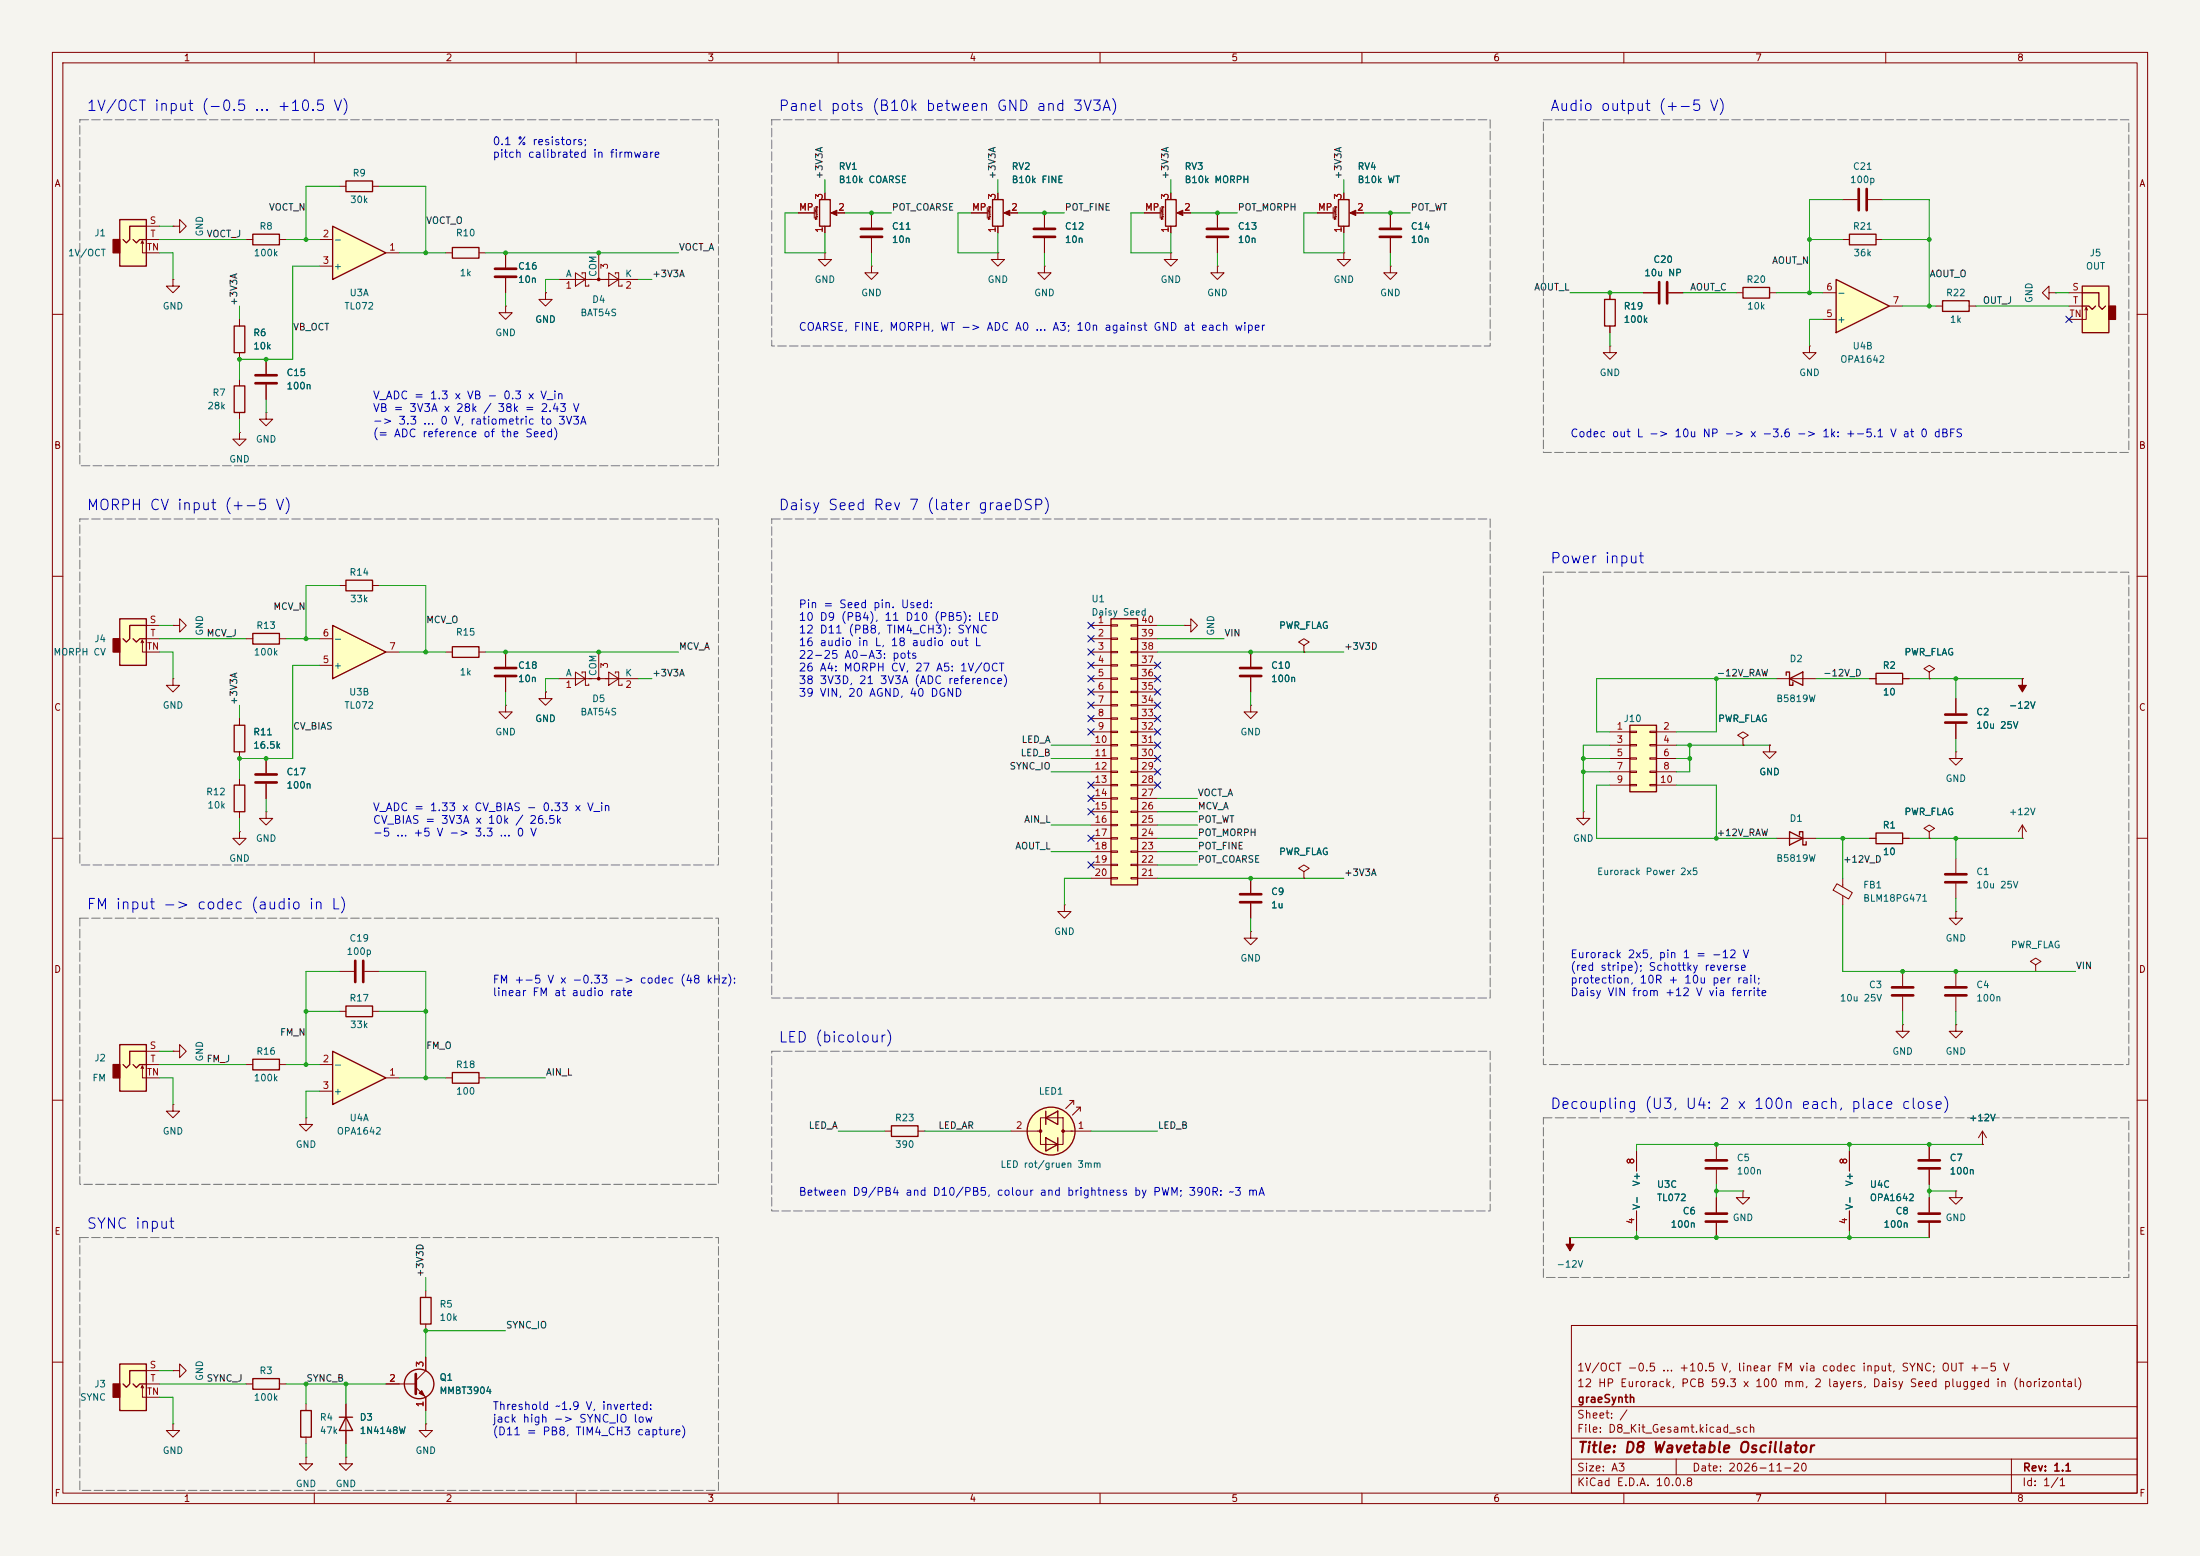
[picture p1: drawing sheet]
<svg xmlns="http://www.w3.org/2000/svg" width="420mm" height="297mm" viewBox="0 0 420 297" stroke-linecap="round" stroke-linejoin="round" font-family="sans-serif">
<path d="M0 0h420v297h-420z" fill="#f5f4ef" stroke="#f5f4ef" stroke-width=".19"/>
<g fill="none" stroke="#840000" stroke-width=".19">
<path d="M10 10h400v277h-400zM12 12h396v273h-396zM60 10v2M110 10v2M160 10v2M210 10v2M260 10v2M310 10v2M360 10v2M85.1 48.3h1.3M91.4 48.3h1.3M313.7 55.9h2.8"/>
<path d="M318.5 55.9h2.8M10 60h2M345.4 66v1.3h1.3l-1.3 1.3-1.2-1.3h1.2M345.4 66h.1M408 60h2M10 110h2M408 110h2M33 129.5v1.3h1.3l-1.3 1.3-1.3-1.3h1.3M33 129.5h.1M10 160h2M408 160h2M10 210h2"/>
<path d="M408 210h2M300 253h108v32h-108zM10 260h2M300 278.5h108M300 274.5h108M300 268.5h108M320 278.5v3M384 278.5v6.5M408 260h2M60 285v2M110 285v2M160 285v2"/>
<path d="M210 285v2M260 285v2M300 281.5h108M310 285v2M360 285v2"/>
</g>
<path d="M316.7 53.8v4.1M318.3 53.8v4.1" fill="none" stroke="#840000" stroke-width=".51"/>
<path d="M86.4 47.2h5v2.1h-5z" fill="none" stroke="#840000" stroke-width=".25"/>
<path d="M63.5 43.2l10.2 5.1-10.2 5z" fill="#ffffc2"/>
<path d="M66 34.5h5.1v2.1h-5.1zM48.3 44.7h5v2h-5zM63.5 43.2l10.2 5.1-10.2 5zM306.3 57.2h2.1v5h-2.1zM44.7 62.2h2v5.1h-2z" fill="none" stroke="#840000" stroke-width=".25"/>
<g fill="none" stroke="#840000" stroke-width=".19">
<path d="M64.8 35.6h1.2M71.1 35.6h1.3M47 45.7h1.3M53.3 45.7h1.3M61 45.7h2.5M61 50.8h2.5M73.7 48.3h2.5M106.7 53.3h15.2M109.9 52.1l1.9 1.2-1.9 1.3zM111.1 52.3v-.2h.7v2.5h.6v-.2M114.3 48.3v5M116.2 52.1l1.9 1.2-1.9 1.3z"/>
<path d="M117.5 52.3v-.2h.6v2.5h.6v-.2M307.3 55.9v1.3M45.7 61v1.2M45.7 67.3v1.3M50.8 78.7v1.3h1.3l-1.3 1.3-1.3-1.3h1.3M50.8 78.7h.1M50.8 68.6v2.8M50.8 73.4v2.8M307.3 62.2v1.3M238.8 134.6v1.3h1.2l-1.2 1.3-1.3-1.3h1.3M238.8 134.6h.1"/>
</g>
<path d="M48.8 71.6h4M48.8 73.2h4" fill="none" stroke="#840000" stroke-width=".51"/>
<circle cx="114.3" cy="53.3" r=".25" fill="#840000" stroke="#840000" stroke-width=".19"/>
<path d="M22.9 41.9h5v8.9h-5z" fill="#ffffc2"/>
<path d="M21.6 45.7h1.3v2.6h-1.3z" fill="#840000" stroke="#840000" stroke-width=".25"/>
<path d="M156.5 38.1h2v5.1h-2zM189.5 38.1h2v5.1h-2zM22.9 41.9h5v8.9h-5zM25.4 45.7l.6 .7 .7-.7h1.2M27.9 43.2h-3.1v2.5l-.7 .7-.6-.7M44.7 73.7h2v5h-2z" fill="none" stroke="#840000" stroke-width=".25"/>
<g fill="none" stroke="#840000" stroke-width=".19">
<path d="M155.4 39.6v2.1M157.5 36.8v1.3M188.5 39.6v2.1M190.5 36.8v1.3M26.9 46.5l.3-.5v2.3h3.3M27.2 46l.2 .5M27.9 43.2h2.6M27.9 45.7h2.6M33 43.2h1.3v-1.3l1.3 1.3-1.3 1.3v-1.3M33 43.2h.1M33 53.3v1.3h1.3l-1.3 1.3-1.3-1.3h1.3M33 53.3h.1"/>
<path d="M96.5 58.4v1.3h1.3l-1.3 1.3-1.3-1.3h1.3M96.5 58.4h.1M96.5 48.3v2.8M96.5 53.1v2.8M104.1 55.9v1.3h1.3l-1.3 1.2-1.2-1.2h1.2M104.1 55.9h.1M152.4 40.6h3M157.5 43.2v1.3M159 40.6h2.3M185.4 40.6h3.1M190.5 43.2v1.3M192 40.6h2.3"/>
<path d="M199.4 40.6v2.8M199.4 45.5v2.8M45.7 72.4v1.3M45.7 78.7v1.3M45.7 82.6v1.2h1.3l-1.3 1.3-1.3-1.3h1.3M45.7 82.6h.1"/>
</g>
<path d="M94.5 51.3h4.1M94.5 52.8h4.1M197.4 43.7h4M197.4 45.2h4" fill="none" stroke="#840000" stroke-width=".51"/>
<g fill="#840000" stroke="#840000" stroke-width=".19">
<path d="M158.6 40.6l1.2-.5v1z"/>
<path d="M191.6 40.6l1.2-.5v1z"/>
</g>
<circle cx="200.7" cy="215.9" r="4.6" fill="#ffffc2"/>
<path d="M193 215.9h5.6M198.6 213.4h4.3v5h-4.3zM204.5 215.9h3.8" fill="none" stroke="#840000" stroke-width=".19"/>
<g fill="#840000" stroke="#840000" stroke-width=".19">
<path d="M202.9 215.9h1.8z"/>
<circle cx="198.6" cy="215.9" r=".25"/>
<circle cx="202.9" cy="215.9" r=".25"/>
</g>
<g fill="none" stroke="#840000" stroke-width=".25">
<path d="M199.6 217.2l2.3 1.2-2.3 1.3zM199.6 213.4l2.3-1.3v2.5zM199.6 212.1v2.5M201.9 217.2v2.5"/>
<circle cx="200.7" cy="215.9" r="4.6"/>
</g>
<path d="M204.2 210.1h.8l-1.5 1.5M205 210.1v.7M205.5 211.3h.7l-1.5 1.6M206.2 211.3v.8" fill="none" stroke="#840000" stroke-width=".2"/>
<path d="M63.5 119.4l10.2 5.1-10.2 5z" fill="#ffffc2"/>
<path d="M222.5 38.1h2v5.1h-2zM255.5 38.1h2.1v5.1h-2.1zM63.5 119.4l10.2 5.1-10.2 5zM66 110.7h5.1v2.1h-5.1z" fill="none" stroke="#840000" stroke-width=".25"/>
<g fill="none" stroke="#840000" stroke-width=".19">
<path d="M221.5 39.6v2.1M223.5 36.8v1.3M254.5 39.6v2.1M256.5 36.8v1.3M166.4 50.8v1.3h1.2l-1.2 1.2-1.3-1.2h1.3M166.4 50.8h.1M199.4 50.8v1.3h1.3l-1.3 1.2-1.3-1.2h1.3M199.4 50.8h.1M218.4 40.6h3.1M223.5 48.3v1.2h1.3l-1.3 1.3-1.3-1.3h1.3M223.5 48.3h.1M223.5 43.2v1.3"/>
<path d="M225 40.6h2.3M232.4 40.6v2.8M232.4 45.5v2.8M251.5 40.6h3M256.5 48.3v1.2h1.3l-1.3 1.3-1.2-1.3h1.2M256.5 48.3h.1M256.5 43.2v1.3M258.1 40.6h2.2M265.4 50.8v1.3h1.3l-1.3 1.2-1.2-1.2h1.2M265.4 50.8h.1M265.4 40.6v2.8M265.4 45.5v2.8"/>
<path d="M64.8 111.8h1.2M71.1 111.8h1.3M61 127h2.5M61 121.9h2.5M73.7 124.5h2.5M106.7 129.5h15.2M109.9 128.3l1.9 1.2-1.9 1.3zM111.1 128.5v-.2h.7v2.5h.6v-.2M114.3 124.5v5M116.2 128.3l1.9 1.2-1.9 1.3zM117.5 128.5v-.2h.6v2.5h.6v-.2M33 271.8v1.2h1.3l-1.3 1.3-1.3-1.3h1.3"/>
<path d="M33 271.8h.1"/>
</g>
<path d="M230.4 43.7h4M230.4 45.2h4M263.4 43.7h4.1M263.4 45.2h4.1" fill="none" stroke="#840000" stroke-width=".51"/>
<g fill="#840000" stroke="#840000" stroke-width=".19">
<path d="M224.7 40.6l1.1-.5v1z"/>
<path d="M257.7 40.6l1.1-.5v1z"/>
<circle cx="114.3" cy="129.5" r=".25"/>
</g>
<path d="M22.9 260.3h5v8.9h-5z" fill="#ffffc2"/>
<path d="M21.6 264.2h1.3v2.5h-1.3z" fill="#840000" stroke="#840000" stroke-width=".25"/>
<g fill="none" stroke="#840000" stroke-width=".25">
<path d="M86.4 123.4h5v2.1h-5zM170.2 214.9h5.1v2h-5.1zM80.3 247.6h2v5.1h-2zM22.9 260.3h5v8.9h-5zM25.4 264.2l.6 .6 .7-.6h1.2M27.9 261.6h-3.1v2.6l-.7 .6-.6-.6M48.3 263.1h5v2.1h-5zM57.4 269.2h2v5.1h-2zM64.8 270.5h2.5M66 270.5l1.3 2.5h-2.5z"/>
<circle cx="80" cy="264.2" r="2.82"/>
</g>
<g fill="none" stroke="#840000" stroke-width=".19">
<path d="M226.1 119.4h1.2v-1.3l1.3 1.3-1.3 1.3v-1.3M226.1 119.4h.1M85.1 124.5h1.3M91.4 124.5h1.3M96.5 124.5v2.8M96.5 129.3v2.8M203.2 172.7v1.3h1.3l-1.3 1.3-1.3-1.3h1.3M203.2 172.7h.1M168.9 215.9h1.3M175.3 215.9h1.2M81.3 246.4v1.2M81.3 252.7v1.3"/>
<path d="M81.3 259.1v2.5l-1.9 1.9M26.9 264.9l.3-.5v2.3h3.3M27.2 264.4l.2 .5M27.9 261.6h2.6M27.9 264.2h2.6M33 261.6h1.3v-1.3l1.3 1.3-1.3 1.3v-1.3M33 261.6h.1M47 264.2h1.3M53.3 264.2h1.3M58.4 278.1v1.3h1.3l-1.3 1.3-1.3-1.3h1.3M58.4 278.1h.1M58.4 268v1.2"/>
<path d="M58.4 274.3v1.3M66 278.1v1.3h1.3l-1.3 1.3-1.2-1.3h1.2M66 278.1h.1M66 268v7.6M73.7 264.2h5.7M79.4 264.8l1.9 1.9v2.5M81.3 271.8v1.2h1.2l-1.2 1.3-1.3-1.3h1.3M81.3 271.8h.1"/>
</g>
<path d="M94.5 127.5h4.1M94.5 129h4.1M79.4 262.3v3.8" fill="none" stroke="#840000" stroke-width=".51"/>
<path d="M80 265.9l.5-.5 .5 1z" fill="#840000" stroke="#840000" stroke-width=".19"/>
<path d="M212.1 118.1h5.1v50.8h-5.1z" fill="#ffffc2"/>
<path d="M212.1 118.1h5.1v50.8h-5.1zM44.7 138.4h2v5.1h-2zM358.1 128.5h5.1v2.1h-5.1zM44.7 149.9h2v5h-2z" fill="none" stroke="#840000" stroke-width=".25"/>
<g fill="none" stroke="#840000" stroke-width=".19">
<path d="M232.4 50.8v1.3h1.3l-1.3 1.2-1.3-1.2h1.3M232.4 50.8h.1M208.3 119.4h3.8M212.1 119.3h1.3v.2h-1.3zM215.9 119.3h1.3v.2h-1.3zM217.2 119.4h3.8M45.7 137.2v1.2M96.5 134.6v1.3h1.3l-1.3 1.3-1.3-1.3h1.3M96.5 134.6h.1M104.1 132.1v1.3h1.3l-1.3 1.2-1.2-1.2h1.2M104.1 132.1h.1M208.3 121.9h3.8"/>
<path d="M208.3 124.5h3.8M208.3 127h3.8M208.3 129.5h3.8M208.3 132.1h3.8M208.3 134.6h3.8M208.3 137.2h3.8M208.3 139.7h3.8M212.1 121.8h1.3v.2h-1.3zM212.1 124.3h1.3v.3h-1.3zM212.1 126.9h1.3v.2h-1.3zM212.1 129.4h1.3v.3h-1.3zM212.1 132h1.3v.2h-1.3z"/>
<path d="M212.1 134.5h1.3v.2h-1.3zM212.1 137h1.3v.3h-1.3zM212.1 139.6h1.3v.2h-1.3zM215.9 121.8h1.3v.2h-1.3zM215.9 124.3h1.3v.3h-1.3zM215.9 126.9h1.3v.2h-1.3zM215.9 129.4h1.3v.3h-1.3zM215.9 132h1.3v.2h-1.3zM215.9 134.5h1.3v.2h-1.3zM215.9 137h1.3v.3h-1.3zM215.9 139.6h1.3v.2h-1.3zM217.2 121.9h3.8"/>
<path d="M217.2 124.5h3.8M217.2 127h3.8M217.2 129.5h3.8M217.2 132.1h3.8M217.2 134.6h3.8M217.2 137.2h3.8M217.2 139.7h3.8M356.9 129.5h1.2M363.2 129.5h1.3M368.3 128.3l1-.7-1-.6-1 .6 1 .7v1.2M368.3 129.5h.1M45.7 158.8v1.2h1.3l-1.3 1.3-1.3-1.3h1.3"/>
<path d="M45.7 158.8h.1M45.7 143.5v1.3M45.7 148.6v1.3M45.7 154.9v1.3M50.8 154.9v1.3h1.3l-1.3 1.3-1.3-1.3h1.3M50.8 154.9h.1M50.8 144.8v2.8M50.8 149.6v2.8M208.3 142.2h3.8M208.3 144.8h3.8M208.3 147.3h3.8M208.3 149.9h3.8"/>
<path d="M208.3 152.4h3.8M208.3 154.9h3.8M208.3 157.5h3.8M212.1 142.1h1.3v.3h-1.3zM212.1 144.7h1.3v.2h-1.3zM212.1 147.2h1.3v.2h-1.3zM212.1 149.7h1.3v.3h-1.3zM212.1 152.3h1.3v.2h-1.3zM212.1 154.8h1.3v.3h-1.3zM212.1 157.4h1.3v.2h-1.3zM212.1 159.9h1.3v.2h-1.3zM215.9 142.1h1.3v.3h-1.3z"/>
<path d="M215.9 144.7h1.3v.2h-1.3zM215.9 147.2h1.3v.2h-1.3zM215.9 149.7h1.3v.3h-1.3zM215.9 152.3h1.3v.2h-1.3zM215.9 154.8h1.3v.3h-1.3zM215.9 157.4h1.3v.2h-1.3zM215.9 159.9h1.3v.2h-1.3zM217.2 142.2h3.8M217.2 144.8h3.8M217.2 147.3h3.8M217.2 149.9h3.8M217.2 152.4h3.8"/>
<path d="M217.2 154.9h3.8M217.2 157.5h3.8M208.3 160h3.8M208.3 162.6h3.8M208.3 165.1h3.8M208.3 167.6h3.8M212.1 162.4h1.3v.3h-1.3zM212.1 165h1.3v.2h-1.3zM212.1 167.5h1.3v.3h-1.3zM215.9 162.4h1.3v.3h-1.3zM215.9 165h1.3v.2h-1.3zM215.9 167.5h1.3v.3h-1.3z"/>
<path d="M217.2 160h3.8M217.2 162.6h3.8M217.2 165.1h3.8M217.2 167.6h3.8M238.8 167.6v2.8M238.8 172.5v2.8M373.4 185.4v2.8M373.4 190.2v2.8M388.6 184.2l1-.7-1-.6-1 .6 1 .7v1.2M388.6 185.4h.1M312.4 219.7v3.8M327.7 218.4v2.8"/>
<path d="M353.1 219.7v3.8M368.3 218.4v2.8M378.5 218.4h.1M378.5 215.9l-.8 1.3M378.5 215.9l.7 1.3M378.5 215.9v2.5M299.7 236.2h.1M312.4 231.1v3.8M327.7 223.3v2.8M327.7 228.6v2.8M327.7 233.4v2.8M332.7 227.3v1.3h1.3l-1.3 1.3-1.2-1.3h1.2"/>
<path d="M332.7 227.3h.1M353.1 231.1v3.8M368.3 223.3v2.8M368.3 228.6v2.8M368.3 233.4v2.8M373.4 227.3v1.3h1.2l-1.2 1.3-1.3-1.3h1.3M373.4 227.3h.1"/>
</g>
<g fill="none" stroke="#840000" stroke-width=".51">
<path d="M48.8 147.8h4M48.8 149.4h4M236.7 170.7h4.1M236.7 172.2h4.1M371.3 188.5h4.1M371.3 190h4.1M325.6 221.5h4.1M325.6 223h4.1M325.6 231.6h4.1M325.6 233.2h4.1M366.3 221.5h4M366.3 223h4"/>
<path d="M366.3 231.6h4M366.3 233.2h4"/>
</g>
<path d="M299.7 236.2v1.3h.8l-.8 1.3-.7-1.3h.7z" fill="#840000" stroke="#840000" stroke-width=".19"/>
<path d="M311.1 138.4h5.1v12.7h-5.1z" fill="#ffffc2"/>
<path d="M48.3 120.9h5v2h-5zM311.1 138.4h5.1v12.7h-5.1zM341 128.9v-.6h.6v2.5h.7v-.6M341.6 129.5l2.6-1.2v2.5z" fill="none" stroke="#840000" stroke-width=".25"/>
<g fill="none" stroke="#840000" stroke-width=".19">
<path d="M33 119.4h1.3v-1.3l1.3 1.3-1.3 1.3v-1.3M33 119.4h.1M47 121.9h1.3M53.3 121.9h1.3M307.3 139.7h3.8M311.1 139.6h1.3v.2h-1.3zM315 139.6h1.2v.2h-1.2zM316.2 139.7h3.8M339.1 129.5h7.6M302.3 154.9v1.3h1.2l-1.2 1.3-1.3-1.3h1.3M302.3 154.9h.1M307.3 142.2h3.8"/>
<path d="M307.3 144.8h3.8M307.3 147.3h3.8M307.3 149.9h3.8M311.1 142.1h1.3v.3h-1.3zM311.1 144.7h1.3v.2h-1.3zM311.1 147.2h1.3v.2h-1.3zM311.1 149.7h1.3v.3h-1.3zM315 142.1h1.2v.3h-1.2zM315 144.7h1.2v.2h-1.2zM315 147.2h1.2v.2h-1.2zM315 149.7h1.2v.3h-1.2zM316.2 142.2h3.8"/>
<path d="M316.2 144.8h3.8M316.2 147.3h3.8M316.2 149.9h3.8"/>
</g>
<path d="M22.9 118.1h5v8.9h-5z" fill="#ffffc2"/>
<path d="M21.6 121.9h1.3v2.6h-1.3z" fill="#840000" stroke="#840000" stroke-width=".25"/>
<path d="M353.1 44.7h5v2h-5zM22.9 118.1h5v8.9h-5zM27.9 119.4h-3.1v2.5l-.7 .7-.6-.7M25.4 121.9l.6 .7 .7-.7h1.2M341.6 158.8l2.6 1.2-2.6 1.3zM343.5 159.4v-.6h.7v2.5h.6v-.6M358.1 159h5.1v2h-5.1z" fill="none" stroke="#840000" stroke-width=".25"/>
<g fill="none" stroke="#840000" stroke-width=".19">
<path d="M157.5 48.3v1.2h1.2l-1.2 1.3-1.3-1.3h1.3M157.5 48.3h.1M166.4 40.6v2.8M166.4 45.5v2.8M351.8 45.7h1.3M358.1 45.7h1.3M27.9 119.4h2.6M26.9 122.7l.3-.5v2.3h3.3M27.2 122.2l.2 .5M27.9 121.9h2.6M248.9 123.2l1-.6-1-.7-1 .7 1 .6v1.3M248.9 124.5h.1"/>
<path d="M373.4 133.4v2.7M373.4 138.2v2.8M386.1 129.5h.1M332.7 141l1.1-.7-1.1-.6-1 .6 1 .7v1.2M332.7 142.2h.1M337.8 142.2v1.3h1.3l-1.3 1.3-1.3-1.3h1.3M337.8 142.2h.1M368.3 158.8l1-.7-1-.6-1 .6 1 .7v1.2M373.4 143.5v1.3h1.2l-1.2 1.3-1.3-1.3h1.3M373.4 143.5h.1M386.1 157.5l-.8 1.3M386.1 157.5l.7 1.3"/>
<path d="M386.1 157.5v2.5M238.8 177.8v1.3h1.2l-1.2 1.2-1.3-1.2h1.3M238.8 177.8h.1M248.9 166.4l1-.7-1-.6-1 .6 1 .7v1.2M248.9 167.6h.1M339.1 160h7.6M356.9 160h1.2M363.2 160h1.3M368.3 160h.1M373.4 174v1.3h1.2l-1.2 1.2-1.3-1.2h1.3M373.4 174h.1M373.4 163.8v2.8"/>
<path d="M373.4 168.7v2.8M386.1 160h.1M363.2 195.6v1.3h1.3l-1.3 1.2-1.3-1.2h1.3M363.2 195.6h.1M363.2 185.4v2.8M363.2 190.2v2.8M373.4 195.6v1.3h1.2l-1.2 1.2-1.3-1.2h1.3M373.4 195.6h.1"/>
</g>
<path d="M164.3 43.7h4.1M164.3 45.2h4.1M371.3 137.9h4.1M371.3 136.4h4.1M371.3 166.9h4.1M371.3 168.4h4.1M361.2 188.5h4.1M361.2 190h4.1" fill="none" stroke="#840000" stroke-width=".51"/>
<path d="M386.1 129.5v1.3h.7l-.7 1.3-.8-1.3h.8z" fill="#840000" stroke="#840000" stroke-width=".19"/>
<path d="M397.5 54.6h5.1v8.9h-5.1z" fill="#ffffc2"/>
<path d="M402.6 58.4h1.3v2.6h-1.3z" fill="#840000" stroke="#840000" stroke-width=".25"/>
<path d="M332.7 54.9h5.1v2h-5.1zM397.5 54.6h5.1v8.9h-5.1zM397.5 58.4h1.3l.6 .7 .6-.7M397.5 55.9h3.2v2.5l.6 .7 .7-.7" fill="none" stroke="#840000" stroke-width=".25"/>
<path d="M351.8 38.1h2.8M356.6 38.1h2.8M190.5 48.3v1.2h1.3l-1.3 1.3-1.3-1.3h1.3M190.5 48.3h.1M331.5 55.9h1.2M337.8 55.9h1.3M395 55.9h2.5M395 58.4h2.5M398.3 58.7l-.3 .5M398.5 59.2l-.2-.5v2.3h-3.3" fill="none" stroke="#840000" stroke-width=".19"/>
<path d="M354.8 36.1v4M356.4 36.1v4" fill="none" stroke="#840000" stroke-width=".51"/>
<path d="M63.5 200.7l10.2 5-10.2 5.1z" fill="#ffffc2"/>
<path d="M370.8 57.4h5.1v2h-5.1zM66 192h5.1v2.1h-5.1zM63.5 200.7l10.2 5-10.2 5.1zM86.4 204.7h5v2.1h-5z" fill="none" stroke="#840000" stroke-width=".25"/>
<g fill="none" stroke="#840000" stroke-width=".19">
<path d="M369.6 58.4h1.2M375.9 58.4h1.3M307.3 66v1.3h1.3l-1.3 1.3-1.2-1.3h1.2M307.3 66h.1M238.8 124.5v2.8M238.8 129.3v2.8M350.7 168.7l2.9 1.7-.7 1.2-2.9-1.7zM351.8 167.6v1.7M351.8 171v1.7M64.8 193h1.2M64.8 185.4h2.8M69.6 185.4h2.8"/>
<path d="M71.1 193h1.3M61 203.2h2.5M61 208.3h2.5M73.7 205.7h2.5M85.1 205.7h1.3M91.4 205.7h1.3"/>
</g>
<path d="M236.7 127.5h4.1M236.7 129h4.1M67.8 183.4v4.1M69.3 183.4v4.1" fill="none" stroke="#840000" stroke-width=".51"/>
<path d="M22.9 199.4h5v8.9h-5z" fill="#ffffc2"/>
<path d="M21.6 203.2h1.3v2.5h-1.3z" fill="#840000" stroke="#840000" stroke-width=".25"/>
<path d="M22.9 199.4h5v8.9h-5zM25.4 203.2l.6 .6 .7-.6h1.2M27.9 200.7h-3.1v2.5l-.7 .6-.6-.6M48.3 202.2h5v2h-5z" fill="none" stroke="#840000" stroke-width=".25"/>
<g fill="none" stroke="#840000" stroke-width=".19">
<path d="M391.2 55.9v-1.3l-1.3 1.3 1.3 1.3v-1.3h1.2M392.4 55.9h.1M26.9 204l.3-.5v2.2h3.3M27.2 203.5l.2 .5M27.9 200.7h2.6M27.9 203.2h2.6M33 200.7h1.3v-1.3l1.3 1.3-1.3 1.2v-1.2M33 200.7h.1M33 210.8v1.3h1.3l-1.3 1.3-1.3-1.3h1.3M33 210.8h.1M47 203.2h1.3M53.3 203.2h1.3"/>
<path d="M58.4 213.4v1.2h1.3l-1.3 1.3-1.3-1.3h1.3M58.4 213.4h.1"/>
</g>
<path d="M350.5 53.3l10.2 5.1-10.2 5.1z" fill="#ffffc2"/>
<path d="M350.5 53.3l10.2 5.1-10.2 5.1z" fill="none" stroke="#840000" stroke-width=".25"/>
<g fill="none" stroke="#840000" stroke-width=".19">
<path d="M157.5 36.8v1.3M190.5 36.8v1.3M223.5 36.8v1.3M256.5 36.8v1.3M96.5 48.3v2.8M96.5 53.1v2.8M104.1 55.9h.1M152.4 40.6h3M157.5 43.2v1.3M160 40.6h1.3M166.4 40.6v2.8M166.4 45.5v2.8"/>
<path d="M185.4 40.6h3.1M190.5 43.2v1.3M193 40.6h1.3M199.4 40.6v2.8M199.4 45.5v2.8M218.4 40.6h3.1M223.5 43.2v1.3M226.1 40.6h1.2M232.4 40.6v2.8M232.4 45.5v2.8M251.5 40.6h3M256.5 43.2v1.3"/>
<path d="M259.1 40.6h1.2M265.4 40.6v2.8M265.4 45.5v2.8M307.3 55.9v1.3M313.7 55.9h2.8M318.5 55.9h2.8M348 55.9h2.5M360.7 58.4h2.5M45.7 61v1.2M45.7 67.3v1.3M50.8 68.6v2.8M50.8 73.4v2.8"/>
<path d="M307.3 62.2v1.3M348 61h2.5M45.7 137.2v1.2M96.5 124.5v2.8M96.5 129.3v2.8M104.1 132.1h.1M238.8 124.5v2.8M238.8 129.3v2.8M248.9 124.5h.1M356.9 129.5h1.2M363.2 129.5h1.3M368.3 129.5h.1"/>
<path d="M373.4 133.4v2.7M373.4 138.2v2.8M386.1 129.5h.1M45.7 143.5v1.3M50.8 144.8v2.8M50.8 149.6v2.8M332.7 142.2h.1M337.8 142.2h.1M238.8 167.6v2.8M238.8 172.5v2.8M248.9 167.6h.1M356.9 160h1.2"/>
<path d="M363.2 160h1.3M368.3 160h.1M312.4 219.7v3.8M353.1 219.7v3.8M368.3 218.4v2.8M378.5 218.4h.1M312.4 231.1v3.8M327.7 228.6v2.8M327.7 233.4v2.8M353.1 231.1v3.8M368.3 223.3v2.8M368.3 228.6v2.8"/>
<path d="M368.3 233.4v2.8M81.3 259.1v2.5M66 268v2.5M66 273v2.6M73.7 264.2h2.5M81.3 266.7v2.5"/>
</g>
<g fill="none" stroke="#009600" stroke-width=".19">
<path d="M64.8 35.6h-6.4v10.1M72.4 35.6h8.9v12.7M157.5 34.3v2.5M190.5 34.3v2.5M223.5 34.3v2.5M256.5 34.3v2.5M351.8 38.1h-6.4v17.8M359.4 38.1h8.9v20.3M30.5 48.3h2.5v5M30.5 45.7h16.5M30.5 43.2h2.5M45.7 58.4v2.6"/>
<path d="M54.6 45.7h6.4M61 50.8h-5.1v17.8h-10.2v3.8M76.2 48.3h8.9M92.7 48.3h36.8M96.5 55.9v2.5M106.7 53.3h-2.6v2.6M121.9 53.3h2.6M152.4 40.6h-2.5v7.7h7.6v-3.8M161.3 40.6h8.9M166.4 48.3v2.5M185.4 40.6h-2.5v7.7h7.6v-3.8M194.3 40.6h8.9"/>
<path d="M199.4 48.3v2.5M218.4 40.6h-2.5v7.7h7.6v-3.8M227.3 40.6h8.9M232.4 48.3v2.5M251.5 40.6h-2.6v7.7h7.6v-3.8M260.3 40.6h8.9M265.4 48.3v2.5M299.7 55.9h14M321.3 55.9h10.2M339.1 55.9h8.9M345.4 45.7h6.4M359.4 45.7h8.9"/>
<path d="M363.2 58.4h6.4M377.2 58.4h17.8M392.4 55.9h2.6M50.8 76.2v2.5M307.3 63.5v2.5M348 61h-2.6v5M45.7 80v2.6M30.5 119.4h2.5M64.8 111.8h-6.4v10.1M72.4 111.8h8.9v12.7M221 119.4h5.1M30.5 124.5h2.5v5"/>
<path d="M30.5 121.9h16.5M45.7 134.6v2.6M54.6 121.9h6.4M61 127h-5.1v17.8h-10.2v3.8M76.2 124.5h8.9M92.7 124.5h36.8M96.5 132.1v2.5M106.7 129.5h-2.6v2.6M121.9 129.5h2.6M221 124.5h35.5M221 121.9h12.7M238.8 132.1v2.5"/>
<path d="M327.7 129.5v10.2h-7.7M339.1 129.5h-34.3v10.2h2.5M346.7 129.5h10.2M364.5 129.5h21.6M373.4 129.5v3.9M45.7 156.2v2.6M50.8 152.4v2.5M200.7 144.8h7.6M200.7 147.3h7.6M200.7 157.5h7.6M200.7 142.2h7.6M221 157.5h7.6"/>
<path d="M221 154.9h7.6M221 152.4h7.6M302.3 144.8h5M302.3 147.3h5M307.3 149.9h-2.5v10.1h34.3M307.3 142.2h-5v12.7M320 144.8h2.6M320 149.9h7.7v10.1M320 142.2h17.8M322.6 142.2v5.1h-2.6M373.4 141v2.5M200.7 162.6h7.6"/>
<path d="M208.3 167.6h-5.1v5.1M221 162.6h7.6M221 165.1h7.6M221 160h7.6M221 167.6h35.5M238.8 175.3v2.5M346.7 160h10.2M351.8 160v7.6M351.8 172.7v12.7h44.4M364.5 160h21.6M373.4 160v3.8M373.4 171.5v2.5"/>
<path d="M58.4 193h6.4M64.8 185.4h-6.4v17.8M72.4 185.4h8.9v20.3M72.4 193h8.9M363.2 193v2.6M373.4 193v2.6M30.5 205.7h2.5v5.1M30.5 200.7h2.5M30.5 203.2h16.5M54.6 203.2h6.4M61 208.3h-2.6v5.1M76.2 205.7h8.9"/>
<path d="M92.7 205.7h11.4M160 215.9h8.9M176.5 215.9h16.5M208.3 215.9h12.7M353.1 218.4v1.3M378.5 218.4h-66.1v1.3M299.7 236.2h68.6M312.4 234.9v1.3M327.7 226.1v2.5M327.7 227.3h5M353.1 234.9v1.3M368.3 227.3h5.1"/>
<path d="M368.3 226.1v2.5M81.3 243.8v2.6M96.5 254h-15.2v5.1M30.5 264.2h16.5M30.5 266.7h2.5v5.1M30.5 261.6h2.5M54.6 264.2h19.1M58.4 264.2v3.8M58.4 275.6v2.5M66 264.2v3.8M66 275.6v2.5M81.3 269.2v2.6"/>
</g>
<g fill="none" stroke="#000084" stroke-width=".19">
<path d="M394.4 60.4l1.2 1.2M395.6 60.4l-1.2 1.2M207.7 118.8l1.2 1.2M208.9 118.8l-1.2 1.2M207.7 134l1.2 1.2M207.7 131.5l1.2 1.2M207.7 128.9l1.2 1.2M207.7 126.4l1.2 1.2M207.7 123.9l1.2 1.2M207.7 121.3l1.2 1.2M207.7 136.6l1.2 1.2M207.7 139.1l1.2 1.2"/>
<path d="M208.9 131.5l-1.2 1.2M208.9 128.9l-1.2 1.2M208.9 126.4l-1.2 1.2M208.9 123.9l-1.2 1.2M208.9 121.3l-1.2 1.2M208.9 139.1l-1.2 1.2M208.9 134l-1.2 1.2M208.9 136.6l-1.2 1.2M220.4 139.1l1.2 1.2M220.4 136.6l1.2 1.2M220.4 126.4l1.2 1.2M220.4 134l1.2 1.2"/>
<path d="M220.4 131.5l1.2 1.2M220.4 128.9l1.2 1.2M221.6 139.1l-1.2 1.2M221.6 136.6l-1.2 1.2M221.6 126.4l-1.2 1.2M221.6 134l-1.2 1.2M221.6 131.5l-1.2 1.2M221.6 128.9l-1.2 1.2M207.7 154.3l1.2 1.2M207.7 159.4l1.2 1.2M207.7 151.8l1.2 1.2M207.7 149.3l1.2 1.2"/>
<path d="M208.9 159.4l-1.2 1.2M208.9 154.3l-1.2 1.2M208.9 151.8l-1.2 1.2M208.9 149.3l-1.2 1.2M220.4 149.3l1.2 1.2M220.4 146.7l1.2 1.2M220.4 141.6l1.2 1.2M220.4 144.2l1.2 1.2M221.6 149.3l-1.2 1.2M221.6 146.7l-1.2 1.2M221.6 141.6l-1.2 1.2M221.6 144.2l-1.2 1.2"/>
<path d="M207.7 164.5l1.2 1.2M208.9 164.5l-1.2 1.2"/>
</g>
<path d="M15.2 22.9h122v66h-122zM147.3 22.9h137.2v43.1h-137.2zM294.6 22.9h111.8v63.5h-111.8zM15.2 99.1h122v66h-122zM147.3 99.1h137.2v91.4h-137.2zM294.6 109.2h111.8v94h-111.8zM15.2 175.3h122v50.8h-122zM147.3 200.7h137.2v30.4h-137.2zM294.6 213.4h111.8v30.4h-111.8zM15.2 236.2h122v48.3h-122z" fill="none" stroke="#787878" stroke-width=".19" stroke-dasharray="1.6 .6"/>
<g fill="#009600">
<circle cx="114.3" cy="48.3" r=".46"/>
<circle cx="96.5" cy="48.3" r=".46"/>
<circle cx="50.8" cy="68.6" r=".46"/>
<circle cx="45.7" cy="68.6" r=".46"/>
<circle cx="58.4" cy="45.7" r=".46"/>
<circle cx="58.4" cy="264.2" r=".46"/>
<circle cx="66" cy="264.2" r=".46"/>
<circle cx="81.3" cy="254" r=".46"/>
<circle cx="58.4" cy="121.9" r=".46"/>
<circle cx="50.8" cy="144.8" r=".46"/>
<circle cx="45.7" cy="144.8" r=".46"/>
<circle cx="58.4" cy="193" r=".46"/>
<circle cx="58.4" cy="203.2" r=".46"/>
<circle cx="81.3" cy="205.7" r=".46"/>
<circle cx="81.3" cy="193" r=".46"/>
<circle cx="81.3" cy="48.3" r=".46"/>
<circle cx="81.3" cy="124.5" r=".46"/>
<circle cx="96.5" cy="124.5" r=".46"/>
<circle cx="114.3" cy="124.5" r=".46"/>
<circle cx="265.4" cy="40.6" r=".46"/>
<circle cx="232.4" cy="40.6" r=".46"/>
<circle cx="166.4" cy="40.6" r=".46"/>
<circle cx="199.4" cy="40.6" r=".46"/>
<circle cx="238.8" cy="124.5" r=".46"/>
<circle cx="238.8" cy="167.6" r=".46"/>
<circle cx="307.3" cy="55.9" r=".46"/>
<circle cx="345.4" cy="45.7" r=".46"/>
<circle cx="368.3" cy="45.7" r=".46"/>
<circle cx="345.4" cy="55.9" r=".46"/>
<circle cx="368.3" cy="58.4" r=".46"/>
<circle cx="327.7" cy="129.5" r=".46"/>
<circle cx="322.6" cy="142.2" r=".46"/>
<circle cx="322.6" cy="144.8" r=".46"/>
<circle cx="302.3" cy="144.8" r=".46"/>
<circle cx="302.3" cy="147.3" r=".46"/>
<circle cx="327.7" cy="160" r=".46"/>
<circle cx="351.8" cy="160" r=".46"/>
<circle cx="363.2" cy="185.4" r=".46"/>
<circle cx="373.4" cy="129.5" r=".46"/>
<circle cx="373.4" cy="160" r=".46"/>
<circle cx="373.4" cy="185.4" r=".46"/>
<circle cx="327.7" cy="218.4" r=".46"/>
<circle cx="327.7" cy="227.3" r=".46"/>
<circle cx="312.4" cy="236.2" r=".46"/>
<circle cx="327.7" cy="236.2" r=".46"/>
<circle cx="353.1" cy="236.2" r=".46"/>
<circle cx="368.3" cy="227.3" r=".46"/>
<circle cx="353.1" cy="218.4" r=".46"/>
<circle cx="368.3" cy="218.4" r=".46"/>
</g>
<g font-size="2" fill="#0000c2">
<text x="16.4" y="21.7">1V/OCT input (-0.5 ... +10.5 V)</text>
<text x="148.5" y="21.7">Panel pots (B10k between GND and 3V3A)</text>
<text x="295.8" y="21.7">Audio output (+-5 V)</text>
<text x="16.4" y="97.9">MORPH CV input (+-5 V)</text>
<text x="148.5" y="97.9">Daisy Seed Rev 7 (later graeDSP)</text>
<text x="295.8" y="108.1">Power input</text>
<text x="16.4" y="174.1">FM input -&gt; codec (audio in L)</text>
<text x="148.5" y="199.5">LED (bicolour)</text>
<text x="295.8" y="212.2">Decoupling (U3, U4: 2 x 100n each, place close)</text>
<text x="16.4" y="235.1">SYNC input</text>
</g>
<text font-size="2" fill="#840000" x="301" y="277.8">Title: D8 Wavetable Oscillator</text>
<g font-size="1.5" fill="#0000c2">
<text x="93.9" y="28.1">0.1 % resistors;</text>
<text x="93.9" y="30.5">pitch calibrated in firmware</text>
<text x="152.4" y="63.5">COARSE, FINE, MORPH, WT -&gt; ADC A0 ... A3; 10n against GND at each wiper</text>
<text x="71.1" y="76.6">V_ADC = 1.3 x VB - 0.3 x V_in</text>
<text x="71.1" y="79">VB = 3V3A x 28k / 38k = 2.43 V</text>
<text x="71.1" y="81.4">-&gt; 3.3 ... 0 V, ratiometric to 3V3A</text>
<text x="71.1" y="83.8">(= ADC reference of the Seed)</text>
<text x="299.7" y="83.8">Codec out L -&gt; 10u NP -&gt; x -3.6 -&gt; 1k: +-5.1 V at 0 dBFS</text>
<text x="152.4" y="116.5">Pin = Seed pin. Used:</text>
<text x="152.4" y="118.9">10 D9 (PB4), 11 D10 (PB5): LED</text>
<text x="152.4" y="121.3">12 D11 (PB8, TIM4_CH3): SYNC</text>
<text x="152.4" y="123.7">16 audio in L, 18 audio out L</text>
<text x="152.4" y="126.1">22-25 A0-A3: pots</text>
<text x="152.4" y="128.5">26 A4: MORPH CV, 27 A5: 1V/OCT</text>
<text x="152.4" y="130.9">38 3V3D, 21 3V3A (ADC reference)</text>
<text x="152.4" y="133.4">39 VIN, 20 AGND, 40 DGND</text>
<text x="71.1" y="155.2">V_ADC = 1.33 x CV_BIAS - 0.33 x V_in</text>
<text x="71.1" y="157.6">CV_BIAS = 3V3A x 10k / 26.5k</text>
<text x="71.1" y="160">-5 ... +5 V -&gt; 3.3 ... 0 V</text>
<text x="299.7" y="183.3">Eurorack 2x5, pin 1 = -12 V</text>
<text x="299.7" y="185.7">(red stripe); Schottky reverse</text>
<text x="93.9" y="188.1">FM +-5 V x -0.33 -&gt; codec (48 kHz):</text>
<text x="93.9" y="190.5">linear FM at audio rate</text>
<text x="299.7" y="188.1">protection, 10R + 10u per rail;</text>
<text x="299.7" y="190.5">Daisy VIN from +12 V via ferrite</text>
<text x="152.4" y="228.6">Between D9/PB4 and D10/PB5, colour and brightness by PWM; 390R: ~3 mA</text>
<text x="93.9" y="269.5">Threshold ~1.9 V, inverted:</text>
<text x="93.9" y="271.9">jack high -&gt; SYNC_IO low</text>
<text x="93.9" y="274.3">(D11 = PB8, TIM4_CH3 capture)</text>
</g>
<g font-size="1.5" fill="#840000">
<text x="300.9" y="262.1">1V/OCT -0.5 ... +10.5 V, linear FM via codec input, SYNC; OUT +-5 V</text>
<text x="300.9" y="265.1">12 HP Eurorack, PCB 59.3 x 100 mm, 2 layers, Daisy Seed plugged in (horizontal)</text>
<text x="301" y="268.1">graeSynth</text>
<text x="300.9" y="273.8">File: D8_Kit_Gesamt.kicad_sch</text>
<text x="300.9" y="271.1">Sheet: /</text>
<text x="300.9" y="281.2">Size: A3</text>
<text x="322.9" y="281.2">Date: 2026-11-20</text>
<text x="386" y="281.2">Rev: 1.1</text>
<text x="300.9" y="284">KiCad E.D.A. 10.0.8</text>
<text x="385.9" y="284">Id: 1/1</text>
</g>
<g font-size="1.3" fill="#840000">
<text x="35" y="12">1</text>
<text x="85" y="12">2</text>
<text x="135" y="12">3</text>
<text x="185" y="12">4</text>
<text x="235" y="12">5</text>
<text x="285" y="12">6</text>
<text x="335" y="12">7</text>
<text x="385" y="12">8</text>
<text x="10.3" y="36">A</text>
<text x="408.3" y="36">A</text>
<text x="10.2" y="86">B</text>
<text x="408.2" y="86">B</text>
<text x="10.2" y="136">C</text>
<text x="408.2" y="136">C</text>
<text x="10.2" y="186">D</text>
<text x="408.2" y="186">D</text>
<text x="10.3" y="236">E</text>
<text x="408.3" y="236">E</text>
<text x="10.3" y="286">F</text>
<text x="35" y="287">1</text>
<text x="85" y="287">2</text>
<text x="135" y="287">3</text>
<text x="185" y="287">4</text>
<text x="235" y="287">5</text>
<text x="285" y="287">6</text>
<text x="335" y="287">7</text>
<text x="385" y="287">8</text>
<text x="408.3" y="286">F</text>
</g>
<g font-size="1.3" fill="#006464">
<text x="67.2" y="34">R9</text>
<text x="160" y="32.7">RV1</text>
<text x="160" y="35.3">B10k COARSE</text>
<text x="193" y="32.7">RV2</text>
<text x="193" y="35.3">B10k FINE</text>
<text x="226" y="32.7">RV3</text>
<text x="226" y="35.3">B10k MORPH</text>
<text x="259.1" y="32.7">RV4</text>
<text x="259.1" y="35.3">B10k WT</text>
<text x="353.1" y="35.3">100p</text>
<text x="353.6" y="32.7">C21</text>
<text x="66.7" y="39.1">30k</text>
<text x="17.9" y="45.4">J1</text>
<text x="39.1" y="45.2" transform="rotate(-90 39.1 45.2)">GND</text>
<text x="49.4" y="44.1">R8</text>
<text x="63.6" y="46.7">-</text>
<text x="86.9" y="45.4">R10</text>
<text x="170.2" y="44.1">C11</text>
<text x="170.2" y="46.7">10n</text>
<text x="203.2" y="44.1">C12</text>
<text x="203.2" y="46.7">10n</text>
<text x="236.2" y="44.1">C13</text>
<text x="236.2" y="46.7">10n</text>
<text x="269.2" y="44.1">C14</text>
<text x="269.2" y="46.7">10n</text>
<text x="353.6" y="44.1">R21</text>
<text x="12.9" y="49.2">1V/OCT</text>
<text x="48.3" y="49.2">100k</text>
<text x="63.6" y="51.8">+</text>
<text x="87.7" y="53">1k</text>
<text x="98.8" y="51.8">C16</text>
<text x="107.9" y="53.2">A</text>
<text x="114.2" y="53" transform="rotate(-90 114.2 53)">COM</text>
<text x="119.3" y="53.2">K</text>
<text x="313.8" y="53">10u NP</text>
<text x="315.5" y="50.5">C20</text>
<text x="353.7" y="49.2">36k</text>
<text x="398.1" y="51.8">OUT</text>
<text x="398.8" y="49.2">J5</text>
<text x="31" y="59.4">GND</text>
<text x="65.6" y="59.4">TL072</text>
<text x="66.6" y="56.8">U3A</text>
<text x="98.8" y="54.3">10n</text>
<text x="112.9" y="58.1">D4</text>
<text x="155.4" y="54.3">GND</text>
<text x="164.3" y="56.8">GND</text>
<text x="188.4" y="54.3">GND</text>
<text x="197.3" y="56.8">GND</text>
<text x="221.5" y="54.3">GND</text>
<text x="230.3" y="56.8">GND</text>
<text x="254.5" y="54.3">GND</text>
<text x="263.4" y="56.8">GND</text>
<text x="309.9" y="59.4">R19</text>
<text x="333.3" y="54.3">R20</text>
<text x="333.4" y="59.4">10k</text>
<text x="350.6" y="56.8">-</text>
<text x="371.4" y="56.8">R22</text>
<text x="388.3" y="57.9" transform="rotate(-90 388.3 57.9)">GND</text>
<text x="48.2" y="64.5">R6</text>
<text x="94.5" y="64.5">GND</text>
<text x="102.1" y="61.9">GND</text>
<text x="110.7" y="60.7">BAT54S</text>
<text x="309.9" y="61.9">100k</text>
<text x="350.6" y="61.9">+</text>
<text x="372.1" y="61.9">1k</text>
<text x="48.2" y="67">10k</text>
<text x="351.2" y="69.5">OPA1642</text>
<text x="353.6" y="67">U4B</text>
<text x="40.5" y="75.9">R7</text>
<text x="54.6" y="72.1">C15</text>
<text x="54.6" y="74.6">100n</text>
<text x="305.3" y="72.1">GND</text>
<text x="343.4" y="72.1">GND</text>
<text x="39.5" y="78.4">28k</text>
<text x="43.7" y="88.6">GND</text>
<text x="48.7" y="84.8">GND</text>
<text x="66.6" y="110.2">R14</text>
<text x="66.7" y="115.3">33k</text>
<text x="208.3" y="115.3">U1</text>
<text x="208.3" y="117.8">Daisy Seed</text>
<text x="10.1" y="125.4">MORPH CV</text>
<text x="17.9" y="122.9">J4</text>
<text x="39.1" y="121.4" transform="rotate(-90 39.1 121.4)">GND</text>
<text x="48.3" y="125.4">100k</text>
<text x="48.8" y="120.3">R13</text>
<text x="63.6" y="122.9">-</text>
<text x="86.9" y="121.6">R15</text>
<text x="232.1" y="121.4" transform="rotate(-90 232.1 121.4)">GND</text>
<text x="244.1" y="120.3">PWR_FLAG</text>
<text x="363.5" y="125.4">PWR_FLAG</text>
<text x="63.6" y="128">+</text>
<text x="87.7" y="129.2">1k</text>
<text x="98.8" y="128">C18</text>
<text x="98.8" y="130.5">10n</text>
<text x="107.9" y="129.4">A</text>
<text x="114.2" y="129.2" transform="rotate(-90 114.2 129.2)">COM</text>
<text x="119.3" y="129.4">K</text>
<text x="242.6" y="128">C10</text>
<text x="242.6" y="130.5">100n</text>
<text x="341.5" y="126.7">D2</text>
<text x="359.3" y="128">R2</text>
<text x="31" y="135.6">GND</text>
<text x="65.6" y="135.6">TL072</text>
<text x="66.5" y="133">U3B</text>
<text x="110.7" y="136.9">BAT54S</text>
<text x="112.9" y="134.3">D5</text>
<text x="339" y="134.3">B5819W</text>
<text x="359.3" y="133">10</text>
<text x="377.2" y="136.9">C2</text>
<text x="383.4" y="135.6">-12V</text>
<text x="48.2" y="140.7">R11</text>
<text x="48.2" y="143.2">16.5k</text>
<text x="94.5" y="140.7">GND</text>
<text x="102.1" y="138.1">GND</text>
<text x="236.7" y="140.7">GND</text>
<text x="309.9" y="138.1">J10</text>
<text x="327.9" y="138.1">PWR_FLAG</text>
<text x="377.2" y="139.4">10u 25V</text>
<text x="54.6" y="148.3">C17</text>
<text x="335.8" y="148.3">GND</text>
<text x="371.3" y="149.6">GND</text>
<text x="39.3" y="152.1">R12</text>
<text x="39.5" y="154.6">10k</text>
<text x="54.6" y="150.8">100n</text>
<text x="363.5" y="155.9">PWR_FLAG</text>
<text x="383.4" y="155.9">+12V</text>
<text x="48.7" y="161">GND</text>
<text x="300.2" y="161">GND</text>
<text x="341.5" y="157.2">D1</text>
<text x="359.3" y="158.4">R1</text>
<text x="43.7" y="164.8">GND</text>
<text x="244.1" y="163.5">PWR_FLAG</text>
<text x="304.8" y="167.3">Eurorack Power 2x5</text>
<text x="339" y="164.8">B5819W</text>
<text x="359.3" y="163.5">10</text>
<text x="377.2" y="167.3">C1</text>
<text x="242.6" y="171.1">C9</text>
<text x="242.6" y="173.7">1u</text>
<text x="355.6" y="169.9">FB1</text>
<text x="355.6" y="172.4">BLM18PG471</text>
<text x="377.2" y="169.9">10u 25V</text>
<text x="201.1" y="178.8">GND</text>
<text x="66.1" y="182.6">100p</text>
<text x="66.6" y="180">C19</text>
<text x="236.7" y="183.8">GND</text>
<text x="371.3" y="180">GND</text>
<text x="383.8" y="181.3">PWR_FLAG</text>
<text x="66.6" y="191.5">R17</text>
<text x="351.1" y="191.5">10u 25V</text>
<text x="356.7" y="188.9">C3</text>
<text x="377.2" y="188.9">C4</text>
<text x="377.2" y="191.5">100n</text>
<text x="66.7" y="196.5">33k</text>
<text x="17.9" y="202.9">J2</text>
<text x="39.1" y="202.7" transform="rotate(-90 39.1 202.7)">GND</text>
<text x="48.8" y="201.6">R16</text>
<text x="361.2" y="201.6">GND</text>
<text x="371.3" y="201.6">GND</text>
<text x="17.5" y="206.7">FM</text>
<text x="48.3" y="206.7">100k</text>
<text x="63.6" y="204.2">-</text>
<text x="63.6" y="209.2">+</text>
<text x="86.9" y="204.2">R18</text>
<text x="87" y="209.2">100</text>
<text x="198.2" y="209.2">LED1</text>
<text x="66.6" y="214.3">U4A</text>
<text x="170.7" y="214.3">R23</text>
<text x="375.8" y="214.3">+12V</text>
<text x="31" y="216.9">GND</text>
<text x="56.4" y="219.4">GND</text>
<text x="64.2" y="216.9">OPA1642</text>
<text x="170.8" y="219.4">390</text>
<text x="331.5" y="221.9">C5</text>
<text x="372.1" y="221.9">C7</text>
<text x="190.9" y="223.2">LED rot/gruen 3mm</text>
<text x="313.4" y="226.5" transform="rotate(-90 313.4 226.5)">V+</text>
<text x="316.2" y="227">U3C</text>
<text x="331.5" y="224.5">100n</text>
<text x="354" y="226.5" transform="rotate(-90 354 226.5)">V+</text>
<text x="356.9" y="227">U4C</text>
<text x="372.1" y="224.5">100n</text>
<text x="313.4" y="231" transform="rotate(-90 313.4 231)">V-</text>
<text x="316.2" y="229.6">TL072</text>
<text x="321.1" y="232.1">C6</text>
<text x="330.7" y="233.4">GND</text>
<text x="354" y="231" transform="rotate(-90 354 231)">V-</text>
<text x="356.9" y="229.6">OPA1642</text>
<text x="361.8" y="232.1">C8</text>
<text x="371.3" y="233.4">GND</text>
<text x="318.8" y="234.6">100n</text>
<text x="359.5" y="234.6">100n</text>
<text x="297.1" y="242.3">-12V</text>
<text x="83.8" y="249.9">R5</text>
<text x="83.8" y="252.4">10k</text>
<text x="39.1" y="263.7" transform="rotate(-90 39.1 263.7)">GND</text>
<text x="49.4" y="262.6">R3</text>
<text x="83.8" y="263.9">Q1</text>
<text x="15.2" y="267.7">SYNC</text>
<text x="17.9" y="265.1">J3</text>
<text x="48.3" y="267.7">100k</text>
<text x="83.8" y="266.4">MMBT3904</text>
<text x="60.9" y="271.5">R4</text>
<text x="60.9" y="274">47k</text>
<text x="68.6" y="271.5">D3</text>
<text x="68.6" y="274">1N4148W</text>
<text x="31" y="277.8">GND</text>
<text x="79.2" y="277.8">GND</text>
<text x="56.4" y="284.2">GND</text>
<text x="64" y="284.2">GND</text>
</g>
<g font-size="1.3" fill="#0f0f0f">
<text x="157.4" y="34.3" transform="rotate(-90 157.4 34.3)">+3V3A</text>
<text x="190.4" y="34.3" transform="rotate(-90 190.4 34.3)">+3V3A</text>
<text x="223.4" y="34.3" transform="rotate(-90 223.4 34.3)">+3V3A</text>
<text x="256.4" y="34.3" transform="rotate(-90 256.4 34.3)">+3V3A</text>
<text x="51.2" y="40.5">VOCT_N</text>
<text x="170.2" y="40.5">POT_COARSE</text>
<text x="203.2" y="40.5">POT_FINE</text>
<text x="236.2" y="40.5">POT_MORPH</text>
<text x="269.2" y="40.5">POT_WT</text>
<text x="39.3" y="45.6">VOCT_J</text>
<text x="81.3" y="43.1">VOCT_O</text>
<text x="124.4" y="53.2">+3V3A</text>
<text x="129.5" y="48.1">VOCT_A</text>
<text x="338.2" y="50.7">AOUT_N</text>
<text x="368.3" y="53.2">AOUT_O</text>
<text x="45.6" y="58.4" transform="rotate(-90 45.6 58.4)">+3V3A</text>
<text x="292.8" y="55.8">AOUT_L</text>
<text x="322.6" y="55.8">AOUT_C</text>
<text x="378.4" y="58.3">OUT_J</text>
<text x="55.9" y="63.4">VB_OCT</text>
<text x="52.1" y="116.7">MCV_N</text>
<text x="81.3" y="119.3">MCV_O</text>
<text x="39.3" y="121.8">MCV_J</text>
<text x="129.5" y="124.3">MCV_A</text>
<text x="233.7" y="121.8">VIN</text>
<text x="256.5" y="124.3">+3V3D</text>
<text x="124.4" y="129.4">+3V3A</text>
<text x="327.6" y="129.4">-12V_RAW</text>
<text x="348" y="129.4">-12V_D</text>
<text x="45.6" y="134.6" transform="rotate(-90 45.6 134.6)">+3V3A</text>
<text x="55.9" y="139.6">CV_BIAS</text>
<text x="194.9" y="142.1">LED_A</text>
<text x="192.6" y="147.2">SYNC_IO</text>
<text x="194.7" y="144.7">LED_B</text>
<text x="228.6" y="154.8">MCV_A</text>
<text x="228.6" y="152.3">VOCT_A</text>
<text x="195.4" y="157.4">AIN_L</text>
<text x="228.6" y="159.9">POT_MORPH</text>
<text x="228.6" y="157.4">POT_WT</text>
<text x="327.6" y="159.9">+12V_RAW</text>
<text x="193.7" y="162.4">AOUT_L</text>
<text x="228.6" y="162.4">POT_FINE</text>
<text x="228.6" y="165">POT_COARSE</text>
<text x="256.5" y="167.5">+3V3A</text>
<text x="351.8" y="165">+12V_D</text>
<text x="396.2" y="185.3">VIN</text>
<text x="53.4" y="198">FM_N</text>
<text x="39.3" y="203.1">FM_J</text>
<text x="81.3" y="200.5">FM_O</text>
<text x="104.1" y="205.6">AIN_L</text>
<text x="154.3" y="215.8">LED_A</text>
<text x="179" y="215.8">LED_AR</text>
<text x="221" y="215.8">LED_B</text>
<text x="81.2" y="243.9" transform="rotate(-90 81.2 243.9)">+3V3D</text>
<text x="96.5" y="253.9">SYNC_IO</text>
<text x="39.3" y="264">SYNC_J</text>
<text x="58.4" y="264">SYNC_B</text>
</g>
<g font-size="1.3" fill="#a90000">
<text x="152.4" y="40.5">MP</text>
<text x="157.3" y="38.2" transform="rotate(-90 157.3 38.2)">3</text>
<text x="159.9" y="40.5">2</text>
<text x="185.5" y="40.5">MP</text>
<text x="190.4" y="38.2" transform="rotate(-90 190.4 38.2)">3</text>
<text x="192.9" y="40.5">2</text>
<text x="218.5" y="40.5">MP</text>
<text x="223.4" y="38.2" transform="rotate(-90 223.4 38.2)">3</text>
<text x="226" y="40.5">2</text>
<text x="251.5" y="40.5">MP</text>
<text x="256.4" y="38.2" transform="rotate(-90 256.4 38.2)">3</text>
<text x="259" y="40.5">2</text>
<text x="28.5" y="43">S</text>
<text x="28.6" y="45.6">T</text>
<text x="61.5" y="45.6">2</text>
<text x="157.3" y="44.5" transform="rotate(-90 157.3 44.5)">1</text>
<text x="190.4" y="44.5" transform="rotate(-90 190.4 44.5)">1</text>
<text x="223.4" y="44.5" transform="rotate(-90 223.4 44.5)">1</text>
<text x="256.4" y="44.5" transform="rotate(-90 256.4 44.5)">1</text>
<text x="27.9" y="48.1">TN</text>
<text x="61.5" y="50.7">3</text>
<text x="74.2" y="48.1">1</text>
<text x="116.4" y="51.5" transform="rotate(-90 116.4 51.5)">3</text>
<text x="107.9" y="55.4">1</text>
<text x="119.3" y="55.4">2</text>
<text x="348.5" y="55.7">6</text>
<text x="361.2" y="58.3">7</text>
<text x="395.5" y="55.7">S</text>
<text x="395.6" y="58.3">T</text>
<text x="348.5" y="60.8">5</text>
<text x="395" y="60.8">TN</text>
<text x="28.5" y="119.2">S</text>
<text x="209.5" y="119.2">1</text>
<text x="217.7" y="119.2">40</text>
<text x="27.9" y="124.3">TN</text>
<text x="28.6" y="121.8">T</text>
<text x="61.5" y="121.8">6</text>
<text x="74.2" y="124.3">7</text>
<text x="209.5" y="121.8">2</text>
<text x="209.5" y="124.3">3</text>
<text x="217.7" y="124.3">38</text>
<text x="217.7" y="121.8">39</text>
<text x="61.5" y="126.9">5</text>
<text x="107.9" y="131.6">1</text>
<text x="116.4" y="127.7" transform="rotate(-90 116.4 127.7)">3</text>
<text x="119.3" y="131.6">2</text>
<text x="209.5" y="126.9">4</text>
<text x="209.5" y="129.4">5</text>
<text x="209.5" y="131.9">6</text>
<text x="217.7" y="131.9">35</text>
<text x="217.7" y="129.4">36</text>
<text x="217.7" y="126.9">37</text>
<text x="209.5" y="134.5">7</text>
<text x="209.5" y="137">8</text>
<text x="217.7" y="137">33</text>
<text x="217.7" y="134.5">34</text>
<text x="208.8" y="142.1">10</text>
<text x="209.5" y="139.6">9</text>
<text x="217.7" y="142.1">31</text>
<text x="217.7" y="139.6">32</text>
<text x="308.5" y="139.6">1</text>
<text x="308.5" y="142.1">3</text>
<text x="317.4" y="139.6">2</text>
<text x="317.4" y="142.1">4</text>
<text x="208.8" y="144.6">11</text>
<text x="208.8" y="147.2">12</text>
<text x="208.8" y="149.7">13</text>
<text x="217.7" y="149.7">28</text>
<text x="217.7" y="147.2">29</text>
<text x="217.7" y="144.6">30</text>
<text x="308.5" y="144.6">5</text>
<text x="308.5" y="147.2">7</text>
<text x="308.5" y="149.7">9</text>
<text x="316.8" y="149.7">10</text>
<text x="317.4" y="144.6">6</text>
<text x="317.4" y="147.2">8</text>
<text x="208.8" y="152.3">14</text>
<text x="208.8" y="154.8">15</text>
<text x="217.7" y="154.8">26</text>
<text x="217.7" y="152.3">27</text>
<text x="208.8" y="157.3">16</text>
<text x="208.8" y="159.9">17</text>
<text x="217.7" y="159.9">24</text>
<text x="217.7" y="157.3">25</text>
<text x="208.8" y="162.4">18</text>
<text x="208.8" y="165">19</text>
<text x="208.8" y="167.5">20</text>
<text x="217.7" y="167.5">21</text>
<text x="217.7" y="165">22</text>
<text x="217.7" y="162.4">23</text>
<text x="28.5" y="200.5">S</text>
<text x="28.6" y="203.1">T</text>
<text x="61.5" y="203.1">2</text>
<text x="27.9" y="205.6">TN</text>
<text x="61.5" y="208.1">3</text>
<text x="74.2" y="205.6">1</text>
<text x="193.8" y="215.8">2</text>
<text x="205.6" y="215.8">1</text>
<text x="312.3" y="222.3" transform="rotate(-90 312.3 222.3)">8</text>
<text x="352.9" y="222.3" transform="rotate(-90 352.9 222.3)">8</text>
<text x="312.3" y="233.8" transform="rotate(-90 312.3 233.8)">4</text>
<text x="352.9" y="233.8" transform="rotate(-90 352.9 233.8)">4</text>
<text x="28.5" y="261.5">S</text>
<text x="81.1" y="261.1" transform="rotate(-90 81.1 261.1)">3</text>
<text x="27.9" y="266.6">TN</text>
<text x="28.6" y="264">T</text>
<text x="74.2" y="264">2</text>
<text x="81.1" y="268.7" transform="rotate(-90 81.1 268.7)">1</text>
</g>
<g font-size=".4" fill="#840000">
<text x="156.1" y="42" transform="rotate(-90 156.1 42)">Mounting</text>
<text x="189.1" y="42" transform="rotate(-90 189.1 42)">Mounting</text>
<text x="222.2" y="42" transform="rotate(-90 222.2 42)">Mounting</text>
<text x="255.2" y="42" transform="rotate(-90 255.2 42)">Mounting</text>
</g>
</svg>
